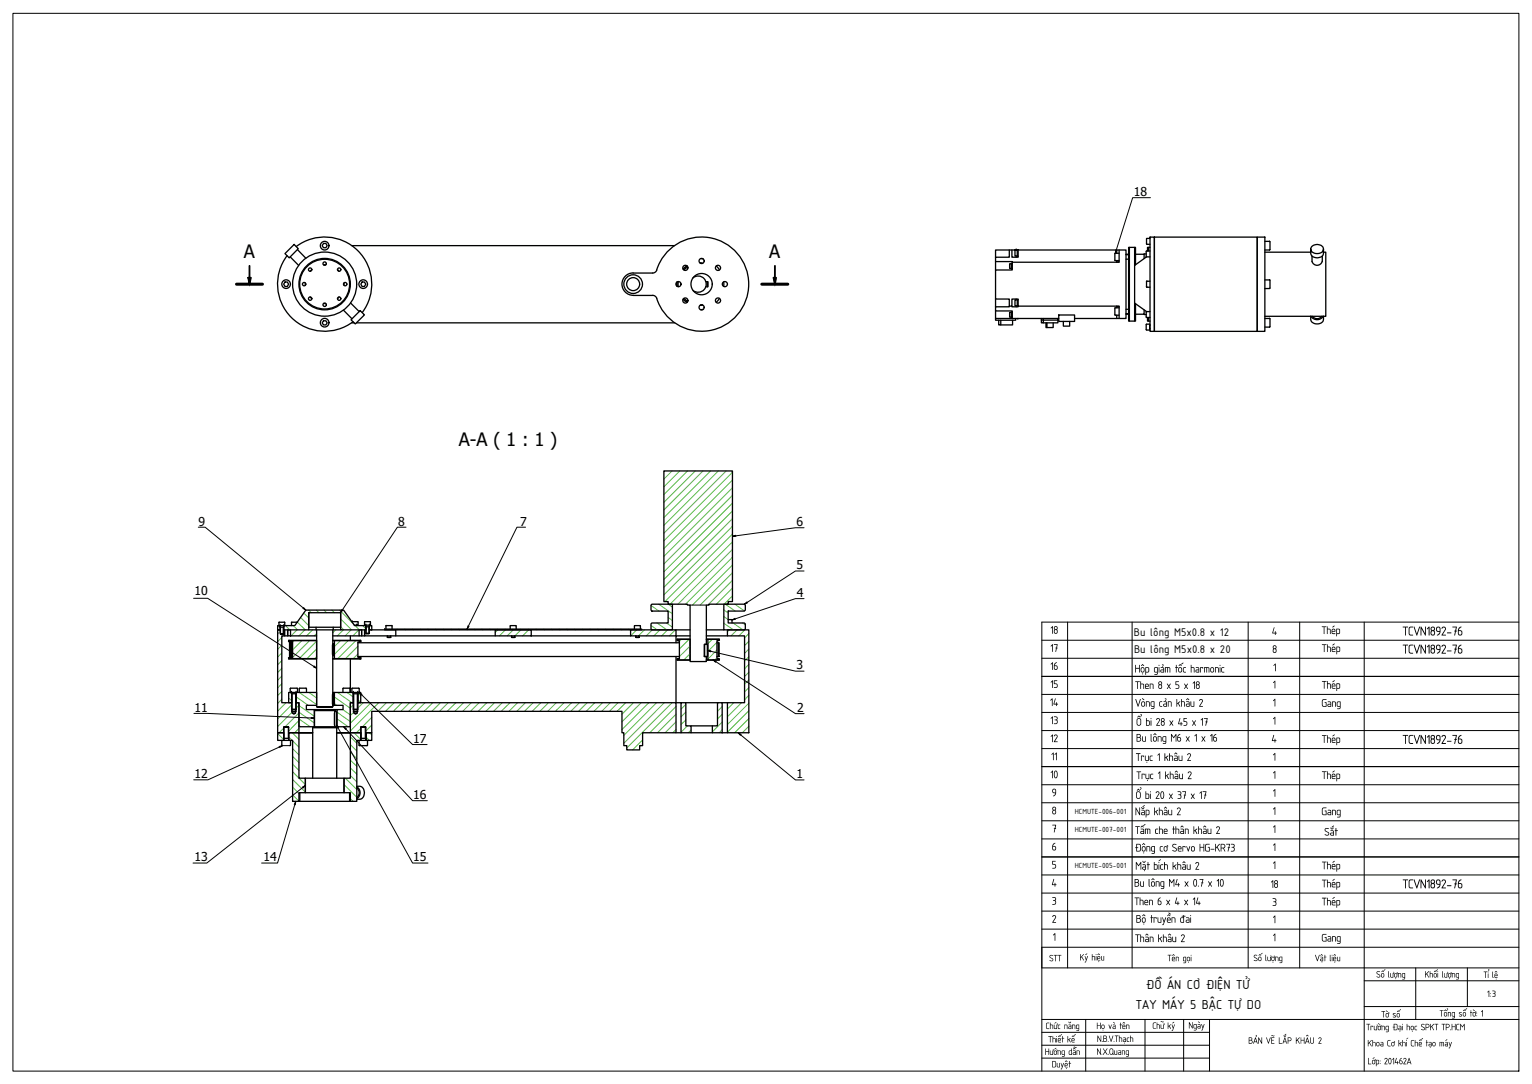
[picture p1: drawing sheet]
<svg xmlns="http://www.w3.org/2000/svg" width="594mm" height="420mm" viewBox="0 0 594 420" stroke-linecap="round" stroke-linejoin="round" font-family="sans-serif">
<path d="M96.3 107.7h1l-.6 2.5zM300 107.7h.9l-.4 2.5z" fill="#000" stroke="#000" stroke-width=".39"/>
<g fill="none" stroke="#58ba48" stroke-width=".39">
<path d="M257.6 182.5l-.2 .2M260.6 182.5l-3.2 3.2M263.6 182.5l-6.2 6.2M266.6 182.5l-9.2 9.2M269.6 182.5l-12.2 12.2M272.6 182.5l-15.2 15.2M275.6 182.5l-18.2 18.2M278.6 182.5l-21.2 21.2M281.6 182.5l-24.2 24.2M284 183l-26.6 26.6M284 189.1l-26.6 26.5M284 192l-26.6 26.6"/>
<path d="M284 195l-26.6 26.6M284 186.1l-26.6 26.5M284 198l-26.6 26.6M284 207l-26.1 26.2M284 210l-24.1 24.2M284 213l-21.1 21.2M284 219l-15.5 15.5M284 201l-26.6 26.6M284 204l-26.6 26.6M284 216l-18.2 18.2M116.6 239.4l3.1 3.1M117.8 237.6l1.9 1.9"/>
<path d="M119.7 236.5l1 1M122.7 236.5l1 1M125.7 236.5l1 1M128.7 236.5l1 1M131.7 236.5l5.5 5.5M132.1 239.9l4.2 4.2M252.4 234.7l3.1 2.2M255.5 234.2l5.2 3.7M259.1 239.4l1.6 1.1M259.1 234.2l1.6 1.1M280.7 239l1.7 1.2M280.7 236.4l1.7 1.2"/>
<path d="M281.3 234.2l3.8 2.7M284 222l-12.5 12.5M284 231l-3.2 3.2M284 225l-9.5 9.5M284 228l-6.2 6.2M285 234.2l3.7 2.6M288.6 234.2h.1M107.8 242.5l.9 .9M108.7 244.7l-1 1M109.3 247.1l-1.6 1.6M109.3 250.1l-1.6 1.6M109.3 253.1l-1.6 1.6"/>
<path d="M109.3 256l-1.6 1.7M109.3 259l-1.6 1.7M110.3 246l-.4 .5M110.7 242.5l1.7 1.6M112.3 253l.3 .3M113.7 242.5l1.7 1.6M114 248.3l-.5 .6M115.2 244.1l-2.3 2.4M115.3 241.1l3.1 3M117 248.3l-3.5 3.6M118.2 244.1l-2.3 2.4M120 248.3l-7 7"/>
<path d="M121.2 244.1l-2.4 2.4M122.8 248.5l-6.8 6.8M122.8 245.5l-1 1M122.8 251.5l-3.7 3.8M122.8 254.6l-.8 .7M130.2 244.1l-1.2 1.2M132 248.3l-2.3 2.3M132.1 242.9l1.2 1.2M133.2 244.1l-2.4 2.4M135 248.3l-5.3 5.3M136.2 244.1l-2.4 2.4M137.7 242.5l1.6 1.6"/>
<path d="M138 248.3l-7 7M138.8 250.5l-4.8 4.8M138.8 253.5l-1.8 1.8M139.2 244.1l-2.4 2.4M140.6 242.5l1.3 1.2M143.7 242.5l.5 .5M151 243.8l.3 .3M154 243.8l.3 .3M156.9 243.8l.4 .3M159.9 243.8l.3 .3M163 243.8l.3 .3M165.9 243.8l.4 .3"/>
<path d="M168.9 243.8l.4 .3M171.9 243.8l.3 .3M174.9 243.8l.3 .3M177.9 243.8l.3 .3M180.9 243.8l.3 .3M183.9 243.8l.3 .3M186.9 243.8l.3 .3M189.9 243.8l.3 .3M192.9 243.8l.3 .3M193.1 244.1l-1.1 1.1M195.9 243.8l.3 .3M196 244.1l-2.3 2.4"/>
<path d="M198.9 243.8l.3 .3M199 244.1l-2.3 2.4M201.9 243.8l.3 .3M202 244.1l-2.3 2.4M204.9 243.8l.3 .3M205 244.1l-2.3 2.4M206 246.1l-.3 .4M207.8 243.8l.4 .3M210.8 243.8l.4 .3M213.8 243.8l.3 .3M216.8 243.8l.3 .3M219.8 243.8l.3 .3"/>
<path d="M222.8 243.8l.3 .3M225.8 243.8l.3 .3M228.8 243.8l.3 .3M231.8 243.8l.3 .3M234.8 243.8l.3 .3M237.8 243.8l.3 .3M240.8 243.8l.3 .3M243.8 243.8l.3 .3M246.8 243.8l.3 .3M246.9 244.1l-2.3 2.4M249.9 244.1l-2.3 2.4M252.4 242.4l2.5 1.7"/>
<path d="M252.9 244.1l-2.3 2.4M254.8 241.5l3.8 2.6M255.9 244.1l-2.4 2.4M258.5 241.5l2.2 1.6M258.9 244.1l-2.3 2.4M261.9 244.1l-2.3 2.4M262.7 255.3l-.2 .2M264.2 247.8l-.7 .7M267.2 247.8l-3.7 3.7M267.6 250.4l-4.1 4.1M267.6 253.4l-2.4 2.4M276.2 247.8l-1.7 1.7"/>
<path d="M278 249l-3.5 3.5M278 254.9l-.8 .9M278 251.9l-3.5 3.6M278.9 248l-.2 .3M280.7 244.1h.1M280.7 241.6l3.7 2.5M282.8 244.1l-.7 .8M284.3 241.5l3.8 2.6M285.8 244.1l-2.3 2.4M288 241.5l1 .7M288.8 244.1l-2.3 2.4M290.4 245.6l-1.7 1.6"/>
<path d="M290.4 248.6l-1.7 1.6M290.4 251.6l-1.7 1.6M290.4 254.6l-1.7 1.6M290.4 257.6l-1.7 1.6M109.3 262l-1.6 1.7M109.3 265l-1.6 1.7M109.3 268l-1.6 1.7M109.3 271l-1.6 1.7M110.9 272.4l-3.2 3.2M113.1 273.2l-5.4 5.4M113.3 276l-5.6 5.6M114.8 270.1l4.7 3.3"/>
<path d="M115.9 273.3l-1.1 1.2M115.9 276.4l-5.3 5.3M115.9 279.3l-4 4M115.9 278.6l4.4 3.1M115.9 276.1l6 4.1M115.9 273.5l6 4.2M116 268.4l6.8 4.7M119.7 268.4l3.1 2.1M121.8 275l.1 .1M129.7 272.8l.9 .6M129.7 270.2l6.2 4.3M130.7 278.6l4.3 3.1"/>
<path d="M130.7 276.1l5.2 3.6M130.8 268.4l5.7 4M132.9 275l3 2.1M134.5 268.4l2.5 1.7M137 273.2l-1.1 1.2M137.2 276l-1.3 1.4M138.7 271.4l1.2 .7M138.7 268.8l1.2 .7M140.9 272.4l-2.2 2.1M143.9 272.4l-8 7.9M144.2 278l-3.6 3.7M146.9 272.4l-11 10.9"/>
<path d="M149.8 272.4l-3.3 3.3M152.8 272.4l-3.3 3.3M155.8 272.4l-3.3 3.3M158.8 272.4l-3.3 3.3M161.8 272.4l-3.3 3.3M164.8 272.4l-3.3 3.3M167.8 272.4l-3.4 3.3M170.8 272.4l-3.4 3.3M173.8 272.4l-3.4 3.3M176.8 272.4l-3.4 3.3M179.8 272.4l-3.4 3.3M182.8 272.4l-3.4 3.3"/>
<path d="M185.8 272.4l-3.4 3.3M188.8 272.4l-3.4 3.3M191.7 272.4l-3.3 3.3M194.7 272.4l-3.3 3.3M197.8 272.4l-3.4 3.3M200.7 272.4l-3.3 3.3M203.7 272.4l-3.3 3.3M206.7 272.4l-3.3 3.3M209.7 272.4l-3.4 3.3M212.7 272.4l-3.3 3.3M215.7 272.4l-3.3 3.3M218.7 272.4l-3.4 3.3"/>
<path d="M221.7 272.4l-3.4 3.3M224.7 272.4l-3.4 3.3M227.7 272.4l-3.4 3.3M230.6 272.4l-3.3 3.3M233.7 272.4l-3.4 3.3M236.7 272.4l-3.4 3.3M239.7 272.4l-3.4 3.3M242.6 272.4l-3.3 3.3M245.6 272.4l-4.4 4.4M248.6 272.4l-7.4 7.4M251.6 272.4l-10.4 10.4M254.6 272.4l-12.7 12.7"/>
<path d="M257.6 272.4l-15.7 15.7M260.6 272.4l-17.6 17.5M262.1 273.8l-10.2 10.2M262.1 276.8l-7.2 7.2M262.1 279.8l-4.1 4.2M266 273l-1.9 1.9M266 276l-1.9 1.8M266 279l-1.9 1.8M278.6 272.4l-.4 .3M280 276.9l-1.8 1.8M280 273.9l-1.8 1.8M280 279.9l-3.8 3.7"/>
<path d="M284.5 272.4l-2.4 2.4M287.5 272.4l-5.4 5.4M290.4 260.6l-1.7 1.6M290.4 263.6l-1.7 1.6M290.4 266.5l-1.7 1.7M290.4 269.5l-1.7 1.7M290.4 272.5l-8.3 8.3M290.4 275.5l-8.3 8.3M290.4 278.5l-5.5 5.5M107.7 284.3l2.3 2.4M110 282.3l-1.7 1.7M111.9 285.6l1.4 1.4"/>
<path d="M113.3 284l2.6 2.6M113.5 299.1l4.9 5M113.5 296.1l2.4 2.5M113.5 293.2l2.4 2.4M113.5 290.2l2.4 2.4M113.5 287.1l2.4 2.5M115.9 282.3l-1.6 1.7M115.9 281.2l.7 .5M130.7 281.2l.6 .5M135.9 297.6l2.5 2.5M135.9 294.6l2.5 2.5M135.9 291.6l2.5 2.4"/>
<path d="M135.9 288.6l2.5 2.5M135.9 285.6l2.5 2.5M137.3 284l2.6 2.6M139.9 282.4l-1.7 1.6M141.9 285.6l1.3 1.4M143.3 284l.9 .9M144.2 281.1l-2.3 2.2M249.2 286.8l-3.9 3.9M262.1 282.8l-1.2 1.2M266.6 281.3l-2.5 2.5M268 283l-1.1 1M280 282.8l-1.1 1.2"/>
<path d="M290.4 281.5l-2.5 2.5M113.5 308.1l2.4 2.5M113.5 305.1l2.4 2.5M113.5 302.1l4.9 4.9M133.4 307.1l.2 .2M133.4 304.1l5 4.9M133.9 301.6l4.5 4.4M135.9 309.5l1 1.1M135.9 300.6l2.5 2.5"/>
</g>
<g fill="none" stroke="#000" stroke-width=".39">
<path d="M5 5.2h584v410h-584zM446.1 76.6h-6.9l-6.7 21.6M432.7 96.8l-.2 1.4 .6-1.2M76.9 204.3h2.7l39 32.2M157.5 204.3h-3.4l-22.1 33.2M203.8 204.3h-3.3l-19.4 39.5M285.3 207.5l-1.3 .4h1.4M311.8 204.6h-3.3l-24.5 3.3M75.1 231.9h5.4l42.3 27.1M117.7 235.5l.9 1-1.2-.7M132.6 236.3l-.6 1.2 .9-1M267.6 234.5h6.3"/>
<path d="M285 239.6l-1.1 .7 1.3-.2M289.7 233.3l-1.1 .9 1.3-.6M311.8 232h-3.3l-24.6 8.3M311.8 221.3h-3.3l-19.9 12.9M108.8 243.1v2.7M109.8 243.1v2.7M110 244.1v.1M110.3 244.1v2.4M111.6 244.1v2.4M121.8 258.1l1 .9-1.2-.5M139.2 248.8h.1M140.2 244.1v2.4"/>
<path d="M141.5 244.1v2.4M142 243v2.7M143 243v2.7M150.3 246.5v.6M151.4 246.5v.6M181.5 242.5l-.4 1.3 .8-1.1M198.5 246.5v.6M199.5 246.5v.6M246.6 246.5v.6M247.7 246.5v.6M274.3 252.1l34.2 8h3.3M275.6 252.2l-1.3-.1 1.3 .5"/>
<path d="M276.5 255.8l32 20.8h3.3M277.8 256.3l-1.3-.5 1 .9M278.5 255.3h.1M404 255.1h185M404 248.2h185M439 241.1v134.1M484 241.1v134.1M529 241.1v174.1M589 241.1h-185v134.1h185M75.2 276.5h5.2l41.5 1.8M113.1 272.4v3.3M113.3 268.9v6.1"/>
<path d="M114.6 268.9v6.1M114.8 272.4v3.3M120.6 278.1l1.3 .2-1.3 .2M137 272.4v3.3M137.2 268.9v6.1M138.5 268.9v6.1M138.7 272.4v3.3M139.3 268.4l20.7 20.2h5.6M139.9 272.3l-.1 .1M140.4 269.2l-1.1-.8 .8 1.1M404 276.1h185M404 269.2h185"/>
<path d="M404 262.2h185M108.2 289.3l1.3-.3-1.1 .8M110.2 281.7v4.5M111.8 281.7v4.5M112.4 289h-2.9l-28.8 13.3h-5.6M130.4 280.9l29.6 53.6h6M131.3 282l-.9-1.1 .5 1.3M133.3 281.7l26.7 28.6h5.7M134.3 282.5l-1-.8 .7 1.1M140.1 281.7v4.5M141.6 281.7v4.5M286.2 284l22.3 18.3h3.3"/>
<path d="M287.4 284.7l-1.2-.7 .9 1M404 297.1h185M404 290.2h185M404 283.2h185M113.5 310.6h.1M114.1 311.8l.6-1.2-.2 1.4M114.7 310.6l-7.1 23.9h-6.2M117.2 305.1l1.2-.6-.9 1M118.4 304.5l-38.2 30h-5.3M404 318.1h185M404 311.2h185M404 304.2h185"/>
<path d="M404 339.1h185M404 332.1h185M404 325.2h185M404 353.1h185M404 346.2h185M404 360.1h185M549 375.2v19.9M569 375.2v14.9M589 367.2h-185v48M404 395.1h185M421 395.1v20.1M444 395.1v20.1"/>
<path d="M459 395.1v20.1M469 395.1v20.1"/>
</g>
<g fill="none" stroke="#000" stroke-width=".51">
<path d="M110.5 98.3l3.6-3.6 1.6 1.7-3.5 3.5zM111.3 99.1a18.3 18.3 0 0 0 1.7 23.9 18.3 18.3 0 0 0 23.9 1.7M112.5 99.6l3.3 3.3M114.9 95.6a18.3 18.3 0 0 1 23.9 1.6 18.3 18.3 0 0 1 1.6 24M115.4 96.8l3.2 3.3M125.4 94.4h1l.5 .8-.5 .8h-1l-.5-.8zM136.5 95.2h125.1M391.4 96.9v2.8h-5.3v1.7h6.4v.2h40.5v-.6M392.4 96.9v2.8h2.4v-2.8M394.1 99.2v.5M394.5 99.2h-.9v-2.3h.9h-8.4v2.8M394.8 99.3h-.3v-2.5l42.1 .1v26.5h-19.9"/>
<path d="M433 96.9v1.3M434 96.9v4.7h-1M434 98.2h-1.6l-.1 2.7M436.6 98.6h1.1M436.6 98.7h1.1M438 95.9v28.6M440 95.9v7M440.3 98.6h3.4v1.6M444.5 98.4l-.9 .1M444.6 97.3v2.3l-4.6 3.3v14.6l4.7 3.3h1.3M444.6 97.3h1.4M444.6 99.6h1.4"/>
<path d="M444.8 94.7h1.2M445.3 95.9v1.4M446 91.9h1.6v36.5h-1.6zM446 95.9h-1v1.4M446 92.4l-1.4 .1 .1 2.2M447.6 91.9h39.9v36.5h-39.9zM487.5 91.9h3v36.5h-3zM490.5 97.7h17.8M490.5 96.9h1.8M490.5 93.6h1.8M492.3 93.6v3.3M492.3 93.5h.1"/>
<path d="M492.3 96.9h.1M508.3 96.5a2.61 2.61 0 0 0 2.4 1.8 2.61 2.61 0 0 0 2.5-1.8 2.61 2.61 0 0 0-2.5-1.8 2.61 2.61 0 0 0-2.4 1.8 3.2 3.2 0 0 0 .5 2.8 2.98 2.98 0 0 0 4.3-.7l.1-2.1M508.8 99.2v2.1a2.05 2.05 0 0 0 1.9 1.5 2.05 2.05 0 0 0 2-1.5l.1-2.1M513.2 97.7h.9v24.9h-23.6M110.5 109.3h.9l.5 .9-.5 .8h-.9l-.5-.8zM118.4 109.7v.9M120.3 115.1l.6 .7M120.9 104.5l-.6 .7M125.4 117.6h1M125.4 102.6h1M130.9 104.5l.6 .7M131.5 115.1l-.6 .7"/>
<path d="M133.4 109.7v.9M136 117.5l3.3 3.3M140.4 109.3h.9l.5 .9-.5 .8h-.9l-.5-.8zM245.5 114.5h7.6M245.5 105.8h7.6M245.5 105.8a4.3 4.3 0 0 0-4.3 4.3 4.3 4.3 0 0 0 4.3 4.4M254.6 104.6a18.3 18.3 0 0 1 28.3-9.1 18.3 18.3 0 0 1-.4 29.7 18.3 18.3 0 0 1-28-10l-.6-.5-.8-.2M254.7 104.7l-.8 .9-.8 .2M262.5 109.4v1.5M262.6 109.3v1.6M263 109.2v1.9M264.9 116l1.5 1.2"/>
<path d="M264.9 115.9l1.6 1.2M265.2 115.6l1.5 1.2M266.4 103.1l-1.5 1.1M266.5 103.1l-1.6 1.2M266.7 103.5l-1.5 1.1M268.7 107.7a3.2 3.2 0 0 1 4.3 .3 3.2 3.2 0 0 1 0 4.3 3.2 3.2 0 0 1-4.2 .3M271.5 101.9l1 .1M271.6 102l.7 .1M271.8 100.2l.9 .2M272.3 118.2l-.7 .1M272.5 118.2l-1 .2M272.7 119.9l-.9 .1"/>
<path d="M273.7 109.2h.8v2h-.8M274.3 109.2v2zM277.8 103.1l1.2 1.5M279 115.7l-1.2 1.5M280.6 109.3v1.7M386.1 101.4v3.2M386.1 115.9v3M391.4 118.7v.2h-5.3v1.6h6.4v2.9M392.1 102.2h-.6v1.9h.6M392.4 102.2h-.3v1.9h.3M392.5 101.6v3h-6.4v11.3h5.3v2.8h1v-2.8h2.4v2.8h39.2v4.7M392.5 102.1v2"/>
<path d="M394.1 115.9v.3M394.1 118.5v.4M394.5 116.2h-.9v2.3h.9M394.8 116.2h-.3v2.4h.3v.3h-2.4v-.2M432.3 100.9l1.7 .1M433 118.7v.6M433 101.5h1M433 118.8h1M434 119.3l-1.7 .2 .1 2.6 1.6 .1M436.6 100.5h1.1M436.6 119.9h1.1M440 117.5v7"/>
<path d="M440.3 102.6v-6.7h-2.6v28.6h2.6v-6.8M444.6 111.1l1.4 .2M446 109h-1.4v2.2M490.5 111.8h1.8M490.5 108.5h1.8M492.3 108.5l.1 .1M492.3 108.5h.1M492.5 108.6l-.2 3.2M125.4 124.3h1l.5 .8-.5 .8h-1l-.5-.8zM133.2 120.3l3.3 3.3M136.5 125.1h.8M138.2 125.1h123.4"/>
<path d="M139.7 120.4l1.6 1.6-3.5 3.6-1.7-1.6zM386.1 120.5v2.9h24.5M386.1 123.4v.7h7.7v-.7M387.3 124.1v1.8h.8v-1.8M392.1 121.1h-.6v1.8h.6M392.4 121h-.3v2h.3M392.5 120.9v2.1M392.7 124.1v1.8h-4.6M394.5 123.4h.3M403.8 123.4v.7h.8v-.7M405.6 125.1v1.9h.4v-1.9M408.4 125.1v1.9h-2.4"/>
<path d="M410.2 123.4v.7h-5.6v1h-.8v-1M410.2 124.1v1h-5.6M410.6 122.1h6.1v2.5h-6.1zM412.3 124.6v1.8h2.5v-1.8M433 122.2v1.2M436.6 121.8h1.1M436.6 121.6h1.1M443.6 121.8l.1 .1M443.7 120.1v1.7h-3.4M443.8 121.9h.7M444.5 122.9l.1 .1M444.5 120.9v2"/>
<path d="M444.6 125.6v2.3M444.6 120.8l-.1 .1M444.6 125.6h1.2v2.3h-1.2M444.6 123.1h1.4M445 123.1v1.4h1M445.3 123.1v1.4M445.8 126.1h.2M445.8 127.4h.2M490.5 126.8h1.8M490.5 123.4h1.8M492.3 123.4l.1 .1M492.3 123.4h.1"/>
<path d="M492.3 126.8h.1M492.5 123.6l-.2 3.1M508.3 122.6a2.17 2.17 0 0 0 .9 2.6 2.56 2.56 0 0 0 2.9 0 2.56 2.56 0 0 0 1.1-2.6M508.3 122.6a2.86 2.86 0 0 0 4.9 0M508.8 122.6a2.39 2.39 0 0 0 3.8 0M257.4 182.5h26.6v50.7h-1.6v1h-7.5v.3h-1v15.3h-.8v4.7h.8v1.9h-6.3v-21.9h-1v-.3h-7.5v-1h-1.7zM119.7 237.6v5.5l12.4-.1M119.8 237.4l-.1 .2M131.9 237.4l.2 .2M132.1 237.6v5.5M252.4 234.5l.4-.3h7.9v9.9h-7.9l-.4-.3v-2l.4-.3h6.3v-4.6h-6.3l-.4-.4zM280.7 234.2h7.9l.4 .3v2l-.4 .4h-6.2v4.6h6.2l.4 .3v2l-.4 .3h-7.9z"/>
<path d="M108.2 241.3v1.2M108.3 241.1l-.2 .2M108.3 241.2h2M108.7 244.1h-1v39.9h2.3M108.7 245.7v-3.2v1.6h-1v-1.6h6.6l4.3-6h14.6l4.3 6h4.4v1.6h-9.8v-6.6h-12.4v6.6h-9.7v-1.6v3.2M108.7 245.7h1.3zM108.7 243.1h1.3M110 244.1h.4v2.4h-1.1v25.9h3.8M110.3 241.1l.1 1.4M110.4 246.5h1.1M111.5 244.1h1.2v2.4h-1.2zM111.9 248.2l10.9 .1v7l-10.9 .1v-.5l1.6-.1v-6l-1.6-.1z"/>
<path d="M111.9 255.4h10.9M111.9 248.2h10.9M112.3 249.1h.3v5.4h-.3zM112.6 254.5h.4M112.6 249.1h.4M112.7 246.5h10.1M113 248.8v6M113.1 241.1l-.1 1.4M113.2 241.2h2M115.1 241.1h.1M119.7 244.1h12.4M122.6 243.1v1"/>
<path d="M122.8 244.1v29.8M129 244.1v24.7M129 246.5h10.2M129 248.3h.7M129 255.3h.7M129 248.2h10.9M129 249.5h.4M129 254.1h.4M129.2 243.1v1M129.4 249.5v4.6zM135.9 246.5v1.7M135.9 255.4v13"/>
<path d="M136.5 241l2.4 .1v1.2h-1.5M138.4 242.4v.1M138.8 254.5h124.7M138.8 249.1h124.7M139.2 244.1h1.1v2.4h-1.1zM139.2 248.8h-.4v6l1.2 .1-.1 .5-.7-.1M139.3 248.8l.7-.1-.1-.5-10.2 .1v7l10.2 .1h-10.9M140.3 246.5h1.1M141.5 241h2M141.5 240.9l-.1 1.4h2.3l-.2-1.4M141.9 244.1h-.5v2.4h12.1v-2.4h-10.3M141.9 245.4h1.3l-.2 .3z"/>
<path d="M141.9 242.4v3M141.9 243h1.3M143.2 242.5h1v1.6h-1zM143.2 242.4v3M149.2 243.8h99.6v.3h-99.6zM149.6 242.6h2.4M149.7 242.6v1.2M150.2 247h1.3zM150.2 246.5v.5M151.5 246.5v.5M152 242.6v1.2M153.5 246.5h38.5"/>
<path d="M192 244.1h14v2.4h-14zM198.3 247h1.4zM198.3 246.5v.5M199.7 246.5v.5M200.1 242.6l-2.2-.1-.1 1.3M200.2 242.7v1.1M206 246.5h38.5M244.5 244.1h17.6v2.4h-17.6zM246.5 247h1.3zM246.5 246.5v.5M247.8 246.5v.5M248.3 242.6l-2.2-.1-.1 1.3"/>
<path d="M248.3 242.7v1.1M262.1 254.5v17.9h2M262.1 244.1h5.5M262.6 247.7l5 .1v8l-5 .1-.1-.5 1-.1v-7l-1-.1zM262.6 255.9h5M262.6 247.7h5M267.6 246.5h-5.5v2.6M273.9 246.5h8.2M273.9 244.1h6.8M273.9 255.9h5M273.9 247.8h.6M273.9 255.8h.6"/>
<path d="M273.9 247.7h5M274.3 249.8h-1.1v4.7h1.1M274.3 249.8v4.7zM278 254.5h.5M278 249.1h.5M278.5 249.1h.4v5.4h-.4zM278.5 255.3h-.5v-7l1-.1-.1-.5-4.4 .1v8l4.4 .1 .1-.5-.4-.1M282.1 244.1h8.3v39.9h-8.3v-11.6h6.6v-25.9h-6.6zM282.4 240.2h1.3M283.7 240.2l.2 1.3M112.7 266.7l-.2 1.7M112.7 266.7l2.6 .1 .1 1.6h7.4v5h-4v1.6h3.1v6.7v-6.3"/>
<path d="M113.1 275.7h1.7M113.1 268.9h1.7M113.3 275v1.4l.7 .4 .6-.4v-1.4M113.3 276.4h1.3M114.8 272.4h1.1v11.6h-4v3v-5.1h-1.9h1.9M114.8 274.9h-1.7h1.7v-6.5v4h1.1v9.3h5.7M115.4 268.4h-3.5v4h1.2v-4v6.5M118.8 266.9l-2.7-.1-.1 1.6M118.8 266.9v1.5M121.9 275h.4M129 273.4l.6-.1-.2-4.5v4.6h.3M129 268.4h.7"/>
<path d="M129.4 268.8a.63 .63 0 0 0-.5 .9l.1 4.2h-6.2h6.2M129.6 275h1.1M129.7 275v.2M129.9 275.4l-.3-.4h-7.3l-.4 .4h8l-.2 1.2v4.2l.2 .9M129.9 275.7h.5M133 268.4l.1-1.7 2.5 .1 .1 1.6M137 272.4h-1.1v11.6h4M137 275.7h1.7M137 268.9h1.7M137.2 275v1.4l.7 .4 .6-.4v-1.4M137.2 276.4h1.3M138.7 272.4h123.4v11.6h-12.9v5h-1.2v1.7h-5v-1.7h-1.1v-5h-.7v-8.3h-97v8.3h-2.3v3v-5.1"/>
<path d="M139.2 266.9l-2.7-.1v1.6M139.3 268.4h-9.6v5h3.3v1.6h-2.3v6.7h5.2v-9.3h1.1v-4v6.5M139.3 266.9v1.5h.6v4h-1.2v-4v6.5h-1.7h1.7M264.1 272.4h1.9v8.9h2v2.7h-3.9zM266 272.4h12.2M278.2 272.4h1.8v11.6h-3.8v-2.7h2zM280 272.4h2.1M109.3 287v1.8l.2 .2M110 281.9v5.1v-3h-2.3v3h5M110 286.2h1.9M111.9 284h4v17.6h2.5v5.7v-5.5M112.4 289l.3-.2v-1.8h.8v23.6h2.4v-3.3h20v3.3h2.5v-23.6h.8l.2 2"/>
<path d="M121.3 284h-5.4h5.4M121.3 282.1v19.5M121.6 281.7h8.6l.4 .4h-9.3zM130.2 281.7l.4-.1-.2-5.9v6h.3M130.6 282.1v19.5M135.9 284h-5.3h5.3M139.9 281.9h2h-2v5.1v-3h-4v17.6h-2.5v5.7v-5.5M139.9 286.2h2M141.9 284h2.3v3h-5M142.5 287l-.1 1.9-2.9 .1M262.1 284h2M268 284h8.2"/>
<path d="M268 281.3h8.2M280 284h2.1M115.9 310.6h20M116.3 307.3v3.3M118.4 301.6h15M135.6 307.3v3.3M138.3 304.9a2.77 2.77 0 0 1 0 4.7M138.3 305.4a2.35 2.35 0 0 1 0 3.8M138.4 304.8a2.66 2.66 0 0 1 2.8 1.6 2.66 2.66 0 0 1-.9 3.1l-1.9 .3"/>
<circle cx="125.9" cy="95.2" r="1.67"/>
<circle cx="110.9" cy="110.1" r="1.67"/>
<circle cx="117.9" cy="110.1" r=".66"/>
<circle cx="120.3" cy="115.8" r=".66"/>
<circle cx="120.3" cy="104.5" r=".66"/>
<circle cx="125.9" cy="110.1" r="12.4"/>
<circle cx="125.9" cy="110.1" r="10"/>
<circle cx="125.9" cy="118.1" r=".66"/>
<circle cx="125.9" cy="102.2" r=".66"/>
<circle cx="125.9" cy="110.1" r="9.7"/>
<circle cx="131.5" cy="104.5" r=".66"/>
<circle cx="131.5" cy="115.8" r=".66"/>
<circle cx="133.9" cy="110.1" r=".66"/>
<circle cx="140.8" cy="110.1" r="1.67"/>
<circle cx="245.5" cy="110.1" r="3.6"/>
<circle cx="245.5" cy="110.1" r="2.52"/>
<circle cx="263.1" cy="110.1" r=".99"/>
<circle cx="265.8" cy="116.5" r=".99"/>
<circle cx="265.8" cy="103.8" r=".99"/>
<circle cx="272.1" cy="110.1" r="4.1"/>
<circle cx="272.1" cy="101.2" r=".99"/>
<circle cx="272.1" cy="119.1" r=".99"/>
<circle cx="278.4" cy="116.5" r=".99"/>
<circle cx="278.4" cy="103.8" r=".99"/>
<circle cx="281.1" cy="110.1" r=".99"/>
<circle cx="125.9" cy="125.1" r="1.67"/>
</g>
<path d="M278.5 251.7l.4 .3M111.9 270.7l1.2 .8M112.4 268.4l.7 .5" fill="none" stroke="#58ba48" stroke-width=".39"/>
<g fill="#000">
<path d="M461.7 257.8h.3v.8h.8l.4 .4v1.7l-.3-.1v-1.6l-.3-.1h-.6v1.7h-.3zM465.5 258.6l1.1 .1-.2 .5-.1-.3h-.6l-.1 1.8-.2-.1zM466.9 258.7l1.5-.1 .5 .2v1.9l-.2-.1v-1.5l-.3-.2h-.3l-.1 1.8-.2-.1v-1.7h-.6v1.7h-.3zM473.7 258.7l1-.1v.3l-.8 .2v1.2l.8 .1v.3h-.7l-.4-.3zM561.1 252.2l1.7-.1v.3l-1.6 .1zM561.1 245.2l1.6-.1 .1 .3-1.6 .1zM563.2 249.9h1.8l-.3 1.5 .3 .3-.4 .1-.5 1.6-.2-.2 .3-1.4-.3-.2 .4-.2 .3-1.2h-1.3zM563.2 243h1.8l-.3 1.4 .3 .3-.4 .1-.4 1.5-.3-.1 .3-1.4-.3-.2 .4-.2 .3-1.2h-1.3zM455.9 264.1h1.3l-.2 .3h-.9v.9h.8l.4 .4v1l-.5 .3h-1l1-.3 .2-.4-.1-.7-1-.1zM456.2 271h.3v1.6l1.2-.7-.7 .6 .6 1.4-.8-1.2-.3 .3v.9h-.3zM458 271h.3v.8l.9 .1 .3 .4-.1 1.6-.2-1.6-.3-.2h-.6v1.7l-.3 .1zM458.9 278.3h1.4l-.1 .3h-1v.9h.7l.5 .6v.7l-.4 .5h-1.1l.1-.3h.8l.3-.3-.2-.8-1-.1z"/>
<path d="M459.2 265h.2l.5 .7 .7-.7-.5 1 .5 1-.7-.7-.5 .7h-.2l.5-1zM462.5 264.7l.9-.6v2.9h-.3v-2.4l-.4 .4zM461.7 271.8l.3 .2 .2 1.6h.6v-1.7h.3v2l-1.4-.2zM465 271.3l.5-.4 .9 .4v.6l-1 1.7h1v.3h-1.4l1.2-2.2-.3-.5-.8 .5zM465.6 278.9l.9-.6-.1 3-.2-.1v-2.4l-.4 .4zM466.8 278.4l1.5-.1-.2 1.4 .2 .2-.3 .1-.4 1.3-.2-.2 .3-1.1-.3-.2 .4-.1 .2-1.1h-1.1zM471.1 258.7l1.4 .1v1.9l-.2-.1v-1.5l-.3-.2h-.6v1.7l-.2 .1zM453.4 292h.3v.9h.8l.3 .3v1.7h-.2l-.2-1.7h-.7v1.6l-.3 .1zM453.6 299l.3 .1v.8l1.2 .3-.1 1.8-.4-1.8h-.7v1.7l-.3 .1zM457.4 278.4l.3 .1-.5 1.9h.6v-.5l.3-.1v.6l.5 .1-.5 .2v.6l-.3-.6h-1zM457 292.9h.3l.2 1.7h.7v-1.7h.3l-.1 2-1.3-.2zM459.8 285.5l.3-.1 .5 .8 .7-.8-.5 1 .4 1.1-.6-.8-.5 .8-.3-.1 .6-1z"/>
<path d="M460.5 292.2l.7-.3 .6 .5v.6l-1 1.6h.9l.1 .3h-1.5l1.2-2-.2-.6-.9 .4zM460.7 299.3l.5-.3 .8 .3v.8l-1 1.6h.9l.1 .3h-1.4l1.2-2.2-.3-.5-.9 .4zM462.3 279.2l.7 .8 .7-.8-.5 1 .5 1.1-.7-.8-.7 .8 .5-1.1zM463.2 285.2l.8-.7-.1 3-.1-2.5-.4 .4zM465.9 285.4l.8 .8 .5-.8 .2 .1-.6 .9 .6 1-.7-.7-.6 .8-.2-.1 .6-1zM469.3 285.1l.8-.6-.1 3-.2-.1v-2.4l-.4 .4zM561.1 287.2l1.7-.1v.3l-1.6 .1zM563.2 284.9h1.8l-.3 1.5 .3 .3-.4 .1-.5 1.6-.2-.2 .3-1.4-.3-.2 .4-.2 .3-1.2h-1.3zM453.1 313.9h.2v1.5l.3 .3h.7v-1.8h.2v2.1l-1.3-.2zM456.5 313.3l.8-.3 .5 .5v.4l-1 1.8h1v.3l-1.4-.1 1.2-2-.4-.6-.7 .4zM456.6 306.7h1l.5 .5-.3 .8 .3 1.2-.5 .5-1-.2 1.2-.3v-.8l-.9-.4 .7-.2 .2-.5zM457.3 299.9l.3 .1 .1 1.7h.7v-1.8l.3 .1v2l-1.4-.2z"/>
<path d="M458.4 306.7h1.5l-.2 1.3 .2 .3h-.3l-.3 1.4-.3-.1 .3-1.3-.3-.2 .4-.1 .2-1h-1zM461.8 307.6l.7 .8 .8-.8-.6 1.1 .5 1-.7-.8-.7 .8 .5-1zM465.1 307.3l.9-.6v3l-.3-.1v-2.4l-.4 .4zM466.4 306.7h1.4l-.2 1.3 .2 .2-.3 .1-.3 1.4-.2-.2 .2-1.2-.2-.2 .2-.1 .3-1h-1zM454.8 334.1h.2v1.6l1.2-.6-.6 .6 .6 1.4-.8-1.2-.4 .2v1l-.3-.1zM456.6 334.1l.2 .1v.8h.9l.3 .4v1.7h-.2l-.2-1.8h-.8v1.8l-.3-.1zM459.5 321.2l1.4 .2v1.9l-.3-.1-.2-1.7h-.6v1.7h-.3zM460.2 335l.3 .1 .2 1.7h.7v-1.6l.3-.2-.1 2.1-1.3-.2zM462.8 320.3l.3 .1v1.5l1.2-.7-.7 .7 .6 1.4-.8-1.2-.3 .2v.9h-.3zM463.7 334.4l.7-.3 .6 .5-1.1 2.2h1.1v.3l-1.5-.1 1.2-2-.3-.6-.8 .5zM464.6 320.3l.3 .1v.8h.9l.3 .4-.1 1.7-.2-.1-.2-1.7h-.7v1.7h-.3zM465.2 327.2h.3v1.1h1.2v-1.2h.3v2.9h-.3v-1.5h-1.2v1.5h-.3z"/>
<path d="M467.5 327.3l1.6-.2-.1 .3h-1.1l-.3 .3v1.7l.2 .3 1 .1v-1.3l-.5-.2h.8v1.7l-1.2 .1-.5-.4-.1-2zM468.3 321.2l.3 .1 .1 1.7h.7v-1.8h.3v2.1h-1.1l-.3-.3zM469.4 329.1l1.4-.1 .1 .2-1.4 .1zM471.2 327.2h.3v1.3l1.5-1.4-.9 1.2 .9 1.7h-.2l-.9-1.5-.4 .4v1.1h-.2zM471.8 320.5l.8-.2 .4 .5v.5l-1 1.7h1v.3l-1.4-.1 1.2-2.1-.5-.6-.7 .5zM475.5 327.2h1.5l-.3 1.2 .3 .2-.4 .1-.3 1.4-.2-.2 .2-1.2-.2-.2 .3-.1 .2-1zM477.3 327.1h.9l.6 .4-.3 1 .3 .9-.6 .7-.9-.2 1.1-.3v-.8l-.8-.4 .7-.2 .2-.6-1.1-.2zM454.3 355.6l1.3 .1 .2 1.9h-.3v-1.5l-.2-.2h-.7v1.7h-.3zM456.2 347.9l.3 .1-.6 1.9h.7l.2-.6 .1 .6 .5 .1-.5 .3-.1 .6-.2-.6-1-.2zM459.2 348.8l.8 .7 .7-.7-.6 1 .6 1-.7-.7-.8 .7 .6-1zM459.4 341.7l.2-.1 .5 .7 .8-.7-.6 1 .5 1.1-.7-.8-.5 .8-.2-.1 .5-1zM462.5 348.5l.9-.6v3l-.3-.2v-2.3l-.3 .3z"/>
<path d="M464.4 347.9l.3 .1-.6 1.9h.7l.2-.6 .1 .6 .5 .1v.2l-.5 .1-.1 .6-.2-.6-1-.1zM464.5 343.3h.3v.4h-.3zM465.1 340.8h1.6l-.3 1.3 .3 .1-.4 .1-.4 1.4-.2-.2 .3-1.2-.3-.1 .4-.1 .2-1.1zM468.5 341.7l.2-.1 .5 .7 .8-.7-.6 1 .6 1.1-.8-.8-.5 .8-.2-.1 .5-1zM471.9 341.3l.8-.6-.1 3-.2-.1v-2.4l-.4 .4zM561.1 343.2l1.6-.1 .1 .3-1.6 .1zM563.2 340.9l1.8 .1-.3 1.4 .3 .3-.4 .1-.4 1.5-.3-.1 .3-1.4-.3-.2 .4-.2 .3-1.2h-1.3zM410.1 370.2h1.5l-.6 .2-.1 2.2-.2-2.2zM418.9 369.8l.2 .1v1.1l1.2-1.1-.7 .9 .7 1.5-.9-1.3-.3 .3v.9l-.2 .1zM423.4 369.9h.2v.6l1 .3v1.5h-.2l-.2-1.5h-.6v1.4h-.2zM426.9 370.6h.3l.2 1.5h.5v-1.4l.3-.1v1.7l-1.2-.2zM454.6 363.1h.3v1.5l.3 .3h.6v-1.7l.3-.1v2l-1.3-.1z"/>
<path d="M458.2 362.3l.7-.1 .5 .5v.4l-1 1.8h1l-.1 .3-1.4-.1 1.2-2-.3-.6-.8 .4zM491.5 370.9l.2-.1 .1 1.4 .7 .1v-1.5h.4l-.3-.5 .3 .1-.2 2.1-1.2-.2zM494.5 370.8l1.2 .2v1.5h-.2l-.1-1.4h-.6v1.4h-.3zM515.7 370.1l.2 .1 .2 2.4-.4-.2zM518.5 370.8l.2 .2 .2 1.3h.5v-1.4h.3v1.7l-1.1-.2zM539.1 377.2l.2 .1v1.2l.8 .2v-1.4l.4-.1-.3-.5 .4 .1-.3 2.1-1.1-.2zM542.1 377.2l1.2 .2v1.5l-.4-1.5h-.6v1.5l-.2-.1zM559.2 376.4h.2l.2 2.5-.4-.4zM560 377.2h.2l.1 1.3 .7 .2v-1.5l.4-.1-.3-.4 .4 .2-.4 2-1.1-.3zM563 377.2l1.1 .1 .1 1.6h-.2l-.2-1.5h-.5v1.4h-.3zM578.8 376.6h.2l.2 2.5-.5-.4zM412.7 397.1l1.1 .2 .1 1.6-.2-.1-.1-1.4h-.7v1.4h-.2z"/>
<path d="M415.7 397.2l1.2 .1v1.6l-.3-1.5h-.6v1.4h-.3zM434.4 396.4h.3v.7l.5 .1-.5 .2-.1 1.5-.4-1.6zM436.7 397.1l1.2 .2 .1 1.5h-.3l-.1-1.4h-.7v1.4h-.2zM452.8 396.4l.3-.1v1.4l.9-.7-.5 .6 .5 1.2-.7-1-.4 1zM465.8 397l.2-.1 .4 1.2 .4-1.1h.3l-.9 2.4-.4-.1 .5-.8zM540.2 392.8l1 .1-.9 .1 .9 .7-.1 .6h-1v-.3h1l-1-.6zM548.7 397.7h.8l-.7 .3v.9l.7 .2v.2l-.9-.2zM551.2 397l.4-.2 .8 .2-1.1 .3 .2 .5 1 .7-.4 .8-1-.3 .1-.2 .5 .3 .6-.2-.1-.5-1-.6zM554.6 396.9h.2v1.1l1.1-1.1h.2l-.8 .9 .7 1.5-.8-1.3-.4 .4v.9h-.2zM556.2 396.9h1.5l-.6 .2v2.2h-.2v-2.2zM559 396.9h1.5l-.6 .2-.1 2.2-.2-.1v-2.1zM562.9 396.9h.3v.9h1v-.9h.2v2.4h-.2v-1.2h-1v1.2h-.3z"/>
<path d="M564.9 397l1-.1-.9 .4v1.6l.9 .4h-.8l-.4-.3zM565.8 392.5l.4-.2 .6 .1v.2h-.8l.9 .7-.1 .7-1-.1v-.2h.9l-.9-.7zM566.2 396.9l.9 .9 .9-.9-.1 2.4h-.2v-1.9l-.6 .8-.6-.8v1.8l-.3 .1zM570.3 391.5h.2v.8h.5l-.5 .2-.1 1.5-.1-1.5h-.3zM574.4 392l.7-.5-.1 2.5-.2-2-.3 .3zM412 401.6l.2 .7 .5 .1-.5 .1-.1 1.6-.2-1.6h-.2zM414 401.6h.2v1.3l1-.5-.5 .5 .4 1.2-.6-1-.3 .9h-.3zM414.6 411.3h.2v.7h.5l-.5 .2v1.5h-.2v-1.5h-.3l.3-.2zM417.5 407.2l1.1 .2v1.5l-.4-1.5h-.5v1.5h-.2zM432.3 401.4h1.5l-.7 .2v2.3l-.2-.1v-2.2zM432 407.1l.2 .1 .2 1.4h.6v-1.4l.2-.1v1.8l-1.2-.3zM433.9 401.4h.2v.7l1 .3v1.5l-.2-.1-.2-1.4h-.6v1.5l-.2-.1z"/>
<path d="M435 407.2l1.2 .1v1.6l-.4-1.6h-.5v1.5h-.3zM437.1 402.3l.9-.1-.8 .3v1l.7 .1v.3l-.9-.2zM438.2 401.4h.3v.7l.9 .2v1.6l-.2-.2-.1-1.3h-.6v1.4h-.3zM502.5 402.1h.3v1.1l1.2-1.1-.7 1 .7 1.4-.9-1.2-.3 .3v.9h-.3zM504.4 402.1h.2v1h1v-1h.3l-.1 2.5-.2-1.3h-1v1.2h-.2zM508.1 402.1l.2 .1v1.8l.4 .3 .6-.3v-1.9h.2v1.9l-.3 .5h-.7l-.4-.3zM511.4 402.3l.6-.2 .5 .4-.9 1.8h.8v.3l-1.2-.1 1-1.7-.2-.5-.7 .4zM539.8 410.6l.8-.5v2.4h-.2v-2l-.4 .3zM541.4 410.1l.2 .1-.4 1.6h.6l.1-.5 .1 .5 .4 .1-.4 .1v.5l-.2-.5-.9-.1zM544.4 410.2l.6-.2 .4 .5-.9 1.8h.9v.2h-1.2l.9-1.7-.2-.5-.6 .4zM547.2 403.3l1.2-.2-1.1 .5v1.4l.3 .3h.7v.3l-1.1-.3zM548.6 403.1h.3v.8h.6l.3 .3v1.4l-.4-1.5h-.5v1.5l-.3-.1z"/>
<path d="M553.2 403.1l.2 .8h.5l-.5 .2v1.5l-.3-1.5h-.2zM558.2 403.9h1.5l.3 1.7-.3-.1v-1.3l-.5-.1v1.4l-.2 .1v-1.5h-.5v1.5h-.2zM561.8 403.9l.6 1.2 .4-1.2h.2l-.8 2.5-.5-.2 .5-.7z"/>
<path d="M469.4 258.9l.6-.3 .7 .3 .1 1.2-.3 .5-.6 .1-.5-.4zM469.8 259l-.2 1.1 .6 .3 .3-.3v-.9z"/>
<path d="M473 258.6l.3 .1-.1 2-.2-.1zM473 257.7l.3 .1-.2 .3z"/>
<path d="M518.2 243.7h1l.5 .4-.1 1.3-1.1 .4-.2 .9zM518.5 244v1.4h.8v-1.3z"/>
<path d="M518.2 250.7h1.1l.4 .4-.1 1.4-1.1 .2-.1 .9h-.2zM518.5 250.9v1.5h.7l.2-1.3z"/>
<path d="M565.7 251.6l.1 1.2 .6 .2 .3-.4v-.7zM565.9 250.2l.8-.3-1 1.3 .8 .1 .6 .6-.1 1-.7 .5-.6-.2-.4-.6 .1-1.6z"/>
<path d="M565.7 244.6l.1 1.2 .7 .2 .2-.4-.1-.8zM565.7 243.4l.6-.5 .4 .1-1 1.1 1.3 .7v1l-.5 .5h-.7l-.5-.6v-1.5z"/>
<path d="M460 271.9l1.2 .1 .1 1.9-1.4-.2 .2-.9 .9-.1-.1-.5zM460.2 273.1l.1 .5h.7v-.6zM460 271.1l.6-.5 .6 .7-.6-.3-.6 .4z"/>
<path d="M463.7 258.6l1.3 .2v1.9h-1l-.4-.3 .1-.8 1-.1-.1-.6h-.9zM464 259.8v.6h.7v-.6z"/>
<path d="M463.9 266.2a.55 .55 0 0 0 1.1 0 .55 .55 0 0 0-1.1 0zM463.9 264.3l.8-.2 .5 .6-.3 .7 .3 1.1-.5 .5-.7-.1-.3-.4 .3-1.1-.3-.4zM464 264.8a.46 .46 0 0 0 .9 0 .46 .46 0 0 0-.9 0z"/>
<path d="M518.2 264.9h1.1l.4 .4v1.2l-.3 .4-.9 .1v.8h-.3zM518.5 265.2v1.5h.7l.2-1.4z"/>
<path d="M518.5 272h1.4v2.4l-.4 .4h-1l1.1-.5v-.3h-.8l-.4-.4zM518.7 272.2v1.4l.9 .1v-1.5z"/>
<path d="M455.4 292.9h.9l.3 .2v1.8l-1.3-.2 .1-.9h1l-.1-.6h-.9zM455.7 294l-.1 .6h.8v-.6zM455.4 292.2l.6-.6 .5 .8-.6-.4-.3 .4z"/>
<path d="M470.8 286v.9l.7 .2 .1-.9zM470.9 284.8l.7-.3-.8 1.2h.7l.4 .5v.9l-.5 .4-.6-.1-.3-.5v-1.3z"/>
<path d="M518.2 285.9h1.1l.4 .4v1.2l-.3 .4-.9 .1v.8h-.3zM518.5 286.2v1.5h.7l.2-1.4z"/>
<path d="M565.7 286.6l.1 1.2 .7 .2 .2-1.1zM565.7 285.4l1-.5-1 1.2 1.3 .7v1.2l-.5 .3-.7-.1-.5-.5v-1.5z"/>
<path d="M451.4 313.9h.8l.4 .3v1.8h-.9l-.4-.3 .2-.9h.9l-.1-.6h-.9zM451.6 315.1v.5l.8 .1v-.6zM451.4 313.2l.6-.5 .6 .7-.6-.3-.5 .3z"/>
<path d="M455.6 299.9h.9l.4 .3v1.8l-1.4-.2 .2-.9 .9-.1-.1-.6h-.9zM455.9 301.1v.6h.7v-.6zM455.6 299.2l.6-.5 .5 .7-.5-.4-.6 .4z"/>
<path d="M518.2 299.9l1-.1 .5 .5v1.2l-.3 .4-.9 .1-.1 .9-.2-.1zM518.5 300.1v1.6l.8-.1 .1-1.3z"/>
<path d="M518.5 314h1.4v2.4l-.5 .5-.9-.1 1.1-.5v-.3h-.8l-.4-.4zM518.7 314.3v1.3l.9 .1v-1.5z"/>
<path d="M458.6 335l1.2 .3v1.8h-1l-.4-.3 .2-.8 1-.1-.2-.6h-.7zM458.8 336.3v.5h.8v-.6zM458.5 334.3l.7-.5 .5 .7-.6-.3-.5 .4z"/>
<path d="M466.6 321.2h.9l.3 .2v1.9h-1l-.3-.3 .2-.8 .9-.1-.1-.6h-.8zM466.9 322.4l-.1 .5 .8 .1v-.6zM466.6 320.5l.6-.5 .6 .6-.6-.3-.4 .4z"/>
<path d="M473.3 327.2l1.1-.1 .6 .4 .1 .8-.5 .5 .5 1.2h-.2l-.6-1.2h-.7v1.2h-.2zM473.6 327.4v1.1h1l.3-.5-.2-.4z"/>
<path d="M518.3 334.9h.9l.5 .3v1.4l-.4 .3-.8 .1-.1 .9-.2-.1zM518.5 335.2v1.5l.8-.1 .1-1.3z"/>
<path d="M458.2 355l.9-.3 .1 .3 .6 .1-.6 .2-.2 2.4-1-.1-.4-.4 .2-1.4 1.1-.2v-.3zM458.1 355.9l-.1 1.3 .9 .2v-1.5z"/>
<path d="M460 355.6h.8l.4 .3v1.7l-.9 .1-.5-.3 .2-.8 1-.2-.1-.5h-.9zM460.1 356.8l.1 .5 .8 .1v-.7z"/>
<path d="M461.6 355.6h.3l-.1 2.1-.2-.1zM461.6 354.9a.22 .22 0 0 1 .4 0 .22 .22 0 0 1-.4 0z"/>
<path d="M463.4 341l-.4 1.6 .4 .8 .4-.4 .1-1.2-.2-.7zM463.1 340.8l.6-.1 .5 1.1-.2 1.5-.5 .4-.6-.3-.2-.8z"/>
<path d="M473.7 341l-.4 1.6 .5 .8 .3-.4 .1-1.2-.2-.7zM473.4 340.8l.7-.1 .4 1.1-.1 1.5-.6 .4-.4-.2-.4-.8z"/>
<path d="M518.2 341.9l1-.1 .5 .5v1.2l-.3 .4-.9 .1-.1 .8h-.2zM518.5 342.1v1.6h.7l.2-1.4z"/>
<path d="M518.2 348.9h1.1l.4 .3-.1 1.6-1.1 .1-.2 1zM518.5 349.2v1.4h.7l.2-1.3z"/>
<path d="M565.7 342.6l.1 1.2 .7 .2 .2-1.1zM565.7 341.4l.6-.5 .4 .1-1 1.1 .9 .2 .5 .6-.1 .9-.6 .5h-.6l-.5-.6v-1.5z"/>
<path d="M420.6 370.6h.2l.4 1.2 .4-1.2h.3l-.8 2.4h-.5l.5-.8zM420.8 370l.8-.4-.5 .6z"/>
<path d="M424.9 370.6h.3l-.1 1.7-.2-.1zM424.9 370a.2 .2 0 0 1 .4 0 .2 .2 0 0 1-.4 0z"/>
<path d="M425.8 370.9l-.1 .4h.7l-.1-.5zM425.6 370.7l.6-.2 .4 .3 .1 .8h-1v.3l.9 .2v.2l-1.1-.2zM425.5 370l.6-.4 .5 .5zM426 372.7a.17 .17 0 0 1 .3 0 .17 .17 0 0 1-.3 0z"/>
<path d="M453 363.1h.8l.4 .2 .1 1.8-1 .1-.4-.3 .1-.8 1-.2-.1-.5-.9-.1zM453.2 364.3v.5l.8 .1v-.7zM452.9 362.4l.7-.5 .5 .6-.6-.3-.3 .4z"/>
<path d="M458.9 370.9h1.1v2.1l-.4 .3h-.7l.8-.3v-.4h-.7l-.3-.3zM459.1 371.1l-.1 1.2 .7 .1v-1.3z"/>
<path d="M460.3 371.1l.4-.3 .6 .2 .2 1.1-.3 .4-.6 .1-.3-.3zM460.6 371.2l-.1 .9 .4 .3 .3-.2v-.9zM460.8 373a.18 .18 0 0 1 .3 0 .18 .18 0 0 1-.3 0z"/>
<path d="M461.7 370.9h.3v1.7l-.3-.1zM461.7 370.2h.3v.3z"/>
<path d="M493.5 373a.17 .17 0 0 1 .3 0 .17 .17 0 0 1-.3 0zM493.4 371.1l-.2 .9 .5 .3 .3-1zM493.2 371h1l-.2-.6 .5 .3-.6 1.8-.9-.3z"/>
<path d="M496.1 371l1.2-.2v2.2l-.4 .3h-.7l.8-.3v-.5l-.9-.2zM496.3 371.1v1.1l.7 .1v-1.2z"/>
<path d="M516.4 370.8l.3 .1-.1 1.7zM516.4 370.3a.2 .2 0 0 1 .4 0 .2 .2 0 0 1-.4 0z"/>
<path d="M517.2 371.2v.4h.7l-.1-.5zM517 371.1l.3-.3 .7 .2 .2 .8h-1v.4l.9 .1v.3l-1.1-.3zM517.1 370.2l.5-.4 .4 .6-.4-.3-.4 .4zM517.5 373a.17 .17 0 0 1 .3 0 .17 .17 0 0 1-.3 0z"/>
<path d="M518.5 363.1l1.4-.1v2.4l-.4 .4h-1l1-.3 .1-.5-1.2-.3zM518.7 363.3v1.3l.9 .1v-1.5z"/>
<path d="M541.1 379.3a.17 .17 0 0 1 .3 0 .17 .17 0 0 1-.3 0zM541 377.4l-.1 1 .4 .3 .3-.3v-.7zM540.7 377.4l.5-.3 .5 .3 .2-.3-.3-.3 .4 .1-.2 1.6-.3 .3-.6 .1-.2-.3z"/>
<path d="M543.7 377.3h1.2v2l-.3 .3h-.9l.9-.3v-.4h-.7l-.3-.4zM544 377.4l-.1 1.1 .7 .2v-1.3z"/>
<path d="M562 379.3a.18 .18 0 0 1 .3 0 .18 .18 0 0 1-.3 0zM561.9 377.5l-.2 .9 .5 .3 .3-.3v-.7zM561.6 377.4l.5-.3 .5 .3 .2-.3-.3-.2h.4l-.4 1.9-.9-.2z"/>
<path d="M564.6 377.4l1.2-.2v2.1l-.3 .3h-.8l.7-.2 .1-.5-.9-.2zM564.9 377.4l-.1 1.1 .7 .2v-1.3z"/>
<path d="M579.9 377.6l-.2 .5h.8l-.2-.5zM579.6 377.6l.4-.3 .7 .3v.7h-1v.3l1 .5-1.1-.3zM579.6 376.7l.5-.4 .5 .6-.5-.3-.4 .3zM580 379.5a.2 .2 0 0 1 .4 0 .2 .2 0 0 1-.4 0z"/>
<path d="M414.4 397.1l1 .3v1.5l-1.1-.2 .1-.8 .8-.1-.1-.4h-.7zM414.6 398.1v.5h.6v-.5zM414.3 396.1l.6 .3 .4-.4v.2l-.6 .4z"/>
<path d="M417.3 397.3l1.2-.1v2.1l-.4 .3-.7-.1 .7-.2 .2-.4-1-.3zM417.5 397.5v1l.8 .1v-1.2z"/>
<path d="M431.5 397.2l1.1 .1v1.6l-1.2-.3 .2-.7 .8-.1-.1-.4zM431.7 398.1v.5h.7v-.5zM431.6 396.2l.8 .5z"/>
<path d="M435.6 397.4l-.2 .4h.8l-.1-.3zM435.3 397.4l.3-.3 .7 .3 .1 .7h-1v.3l.2 .2h.8v.3l-1.1-.2zM435.3 396.5l.6-.4 .4 .6-.5-.3-.4 .3z"/>
<path d="M454.3 397.1h.3l.4 1.2 .4-1.2h.2l-.8 2.4h-.5l.5-.8zM454.6 396.5l.7-.4-.5 .6z"/>
<path d="M541.7 392.9l.4-.3 .7 .3-.2 1.4-.9-.1zM542 393l-.2 .9 .4 .3 .4-.2v-.8zM541.7 392.1l.5-.5 .5 .6zM542.6 391.6l.7-.4-.6 .6z"/>
<path d="M552.8 396.9h1.1l.4 .6-.2 .7-1 .2v.9l-.3-.1zM553.1 397.1v1l.9-.2-.1-.7z"/>
<path d="M560.6 396.9h1.2l.4 .6-.3 .7-1 .2-.1 .9-.2-.1zM560.9 397.1v1l.9-.2-.1-.8z"/>
<path d="M567.3 392.6l.4-.3 .6 .2 .2 .9-.2 .5-.5 .1-.4-.2zM567.6 392.6l-.1 .9 .5 .3 .3-.9-.3-.4zM567.4 391.7l.5-.4 .5 .5zM568.2 391.2l.7-.3-.5 .5z"/>
<path d="M571.2 391.3l.7 .5zM571.4 392.6l-.1 .9 .4 .3 .3-.3v-.7zM571.2 392.5l.4-.2 .6 .2-.2-.6 .4 .1-.1 1.6-.3 .4-.9-.3z"/>
<path d="M572.5 393.7a.2 .2 0 0 1 .4 0 .2 .2 0 0 1-.4 0zM572.5 392.7a.2 .2 0 0 1 .4 0 .2 .2 0 0 1-.4 0z"/>
<path d="M413.2 412.3l-.1 .5h.7l-.1-.5zM413 412.2l.3-.2 .6 .2 .2 .8h-1v.3l.9 .2v.2l-1.1-.2zM413 411.4l.4-.4 .5 .6-.5-.3-.4 .3zM413.3 414.2a.2 .2 0 0 1 .4 0 .2 .2 0 0 1-.4 0z"/>
<path d="M414.5 407.4l.9-.2v-.8h.3l-.1 2.5-1.1-.2zM414.8 407.4l-.1 1.1 .7 .1v-1.2z"/>
<path d="M415.9 402.6l-.2 .5h.8l-.1-.4zM415.6 402.5l.5-.2 .5 .2 .1 .8h-1v.4l1 .3-1.1-.1zM415.6 401.7l.6-.4 .4 .5-.5-.2-.4 .4zM416.4 401.3l.8-.4-.6 .5z"/>
<path d="M416.1 407.2l1 .1v1.6l-1.1-.2 .2-.7 .8-.1-.2-.5h-.7zM416.3 408.2l.1 .4h.6v-.5zM416.4 406.2l.7 .5-.5-.3-.4 .4zM416.3 405.8l.4-.1 .8 .3-.4 .2z"/>
<path d="M433.6 407.2l1.1 .1v1.6l-1.2-.3 .3-.7 .7-.1-.1-.4zM433.8 408.1v.5h.7v-.5z"/>
<path d="M435.5 402.2l1.1 .1v1.6l-1.1-.2v-.7l.9-.1v-.4zM435.8 403.2v.4h.6v-.5zM435.9 404.3a.2 .2 0 0 1 .4 0 .2 .2 0 0 1-.4 0z"/>
<path d="M436.7 407.2h1.1v2l-.4 .4h-.7l.8-.4v-.3l-.7-.1-.2-.3zM436.9 407.4l-.1 1.1 .7 .1v-1.3z"/>
<path d="M499.3 402.1h1l.5 .5-.2 .8-1 .2-.1 1zM499.6 402.3v1l.9-.2-.1-.7z"/>
<path d="M507 402.6l-.4 1.1h.7zM506.9 402.1l.8 2.5-.3-.7h-.9l-.2 .6h-.2zM506.4 401.5l.6-.4 .5 .5-.5-.2-.5 .3z"/>
<path d="M538.9 410.3l-.3 1.1 .1 .7 .3 .2 .3-1.4zM538.7 410.1h.6l.3 .8-.1 1.1-.4 .5-.5-.2-.2-.6z"/>
<path d="M542.9 411.3v.8l.6 .1 .1-.7zM542.9 410.4l.8-.3-.8 .9 1 .4v.7l-.5 .4-.8-.4z"/>
<path d="M545.4 403.9h.2l-.1 1.7-.2-.1zM545.4 402.6l.7-.3-.6 .5zM545.3 403.3a.17 .17 0 0 1 .3 0 .17 .17 0 0 1-.3 0z"/>
<path d="M546.4 410.5l-.3 1.1h.7zM546.4 410l.9 2.5-.4-.6h-.9l-.4 .6z"/>
<path d="M550.4 404.2v.4h.8l-.3-.5zM550.2 404.1l.3-.2 .7 .1 .2 .8h-1v.4l.9 .1v.3l-1.1-.3zM550.3 403.3l.5-.5 .4 .6-.4-.3-.4 .4zM551.1 402.8l.7-.4-.5 .6z"/>
<path d="M554.1 403.9l1 .1v1.6h-.8l-.4-.3 .2-.6 .8-.1v-.4l-.8-.1zM554.3 404.9v.4h.6v-.5zM554.5 405.8l.2 .4z"/>
<path d="M555.6 404.1l.7-.2 .4 .3v.9l-.3 .4-.9-.2zM555.7 404.3v.7l.5 .3 .2-.9-.3-.3z"/>
<path d="M560.4 403.9h.8l.3 .3-.1 1.4-1.1-.2 .1-.7 .8-.1v-.4l-.8-.1zM560.6 404.9v.4h.6v-.5zM560.5 403.3l.7-.4-.6 .6z"/>
<circle cx="394.1" cy="96.9" r=".25"/>
<circle cx="445.8" cy="126.1" r=".25"/>
<circle cx="445.8" cy="127.5" r=".25"/>
<circle cx="108.6" cy="242.5" r=".25"/>
<circle cx="110" cy="242.5" r=".25"/>
<circle cx="136.6" cy="241" r=".17"/>
<circle cx="138.4" cy="242.3" r=".25"/>
<circle cx="141.9" cy="242.3" r=".25"/>
<circle cx="143.3" cy="242.3" r=".25"/>
<circle cx="113" cy="268.4" r=".25"/>
<circle cx="114.8" cy="268.4" r=".25"/>
<circle cx="137" cy="268.4" r=".25"/>
<circle cx="138.7" cy="268.4" r=".25"/>
<circle cx="110" cy="287" r=".25"/>
<circle cx="112" cy="287" r=".25"/>
<circle cx="139.8" cy="287" r=".25"/>
<circle cx="141.9" cy="287" r=".25"/>
<circle cx="562.6" cy="399.2" r=".17"/>
</g>
<path d="M91.7 110.2h10.1M295.4 110.2h10.1" fill="none" stroke="#000" stroke-width="1.2"/>
<path d="M96.3 107.7h1l-.6 2.5zM96.7 103v7.2M300 107.7h.9l-.4 2.5zM300.5 103v7.2" fill="none" stroke="#000" stroke-width=".72"/>
<!-- layer: Nhap -->
<path d="M529 390.1h60M529 380.2h60M404 400.1h65M404 405.1h65M404 410.1h65" fill="none" stroke="#000" stroke-width=".39"/>
<path d="M414 241.1v134.1M504 241.1v134.1" fill="none" stroke="#000" stroke-width=".39"/>
<g font-size="7.2">
<text x="94.5" y="99.9">A</text>
<text x="298.3" y="99.9">A</text>
<text x="177.9" y="172.8">A-A ( 1 : 1 )</text>
</g>
<g font-size="5.4">
<text x="543.8" y="246.3">TCVN1892-76</text>
<text x="543.8" y="253.4">TCVN1892-76</text>
<text x="543.8" y="288.4">TCVN1892-76</text>
<text x="543.8" y="344.3">TCVN1892-76</text>
<text x="444.3" y="383.4">ĐỒ ÁN CƠ ĐIỆN TỬ</text>
<text x="440.5" y="391">TAY MÁY 5 BẬC TỰ DO</text>
</g>
<g font-size="4.7">
<text x="439.7" y="76">18</text>
<text x="77" y="203.7">9</text>
<text x="154.4" y="203.7">8</text>
<text x="201.6" y="203.8">7</text>
<text x="308.9" y="203.7">6</text>
<text x="308.8" y="220.6">5</text>
<text x="75.4" y="230.7">10</text>
<text x="309" y="231.6">4</text>
<text x="407.1" y="245.7">18</text>
<text x="512.4" y="245.8">Thép</text>
<text x="439.7" y="246.3">Bu lông M5x0.8 x 12</text>
<text x="493" y="246.1">4</text>
<text x="407.1" y="252.7">17</text>
<text x="439.8" y="253.1">Bu lông M5x0.8 x 20</text>
<text x="493.2" y="253.1">8</text>
<text x="512.5" y="252.7">Thép</text>
<text x="308.9" y="259.4">3</text>
<text x="407.1" y="259.7">16</text>
<text x="439.9" y="260.7">Hộp giảm tốc harmonic</text>
<text x="493.5" y="260.2">1</text>
<text x="407.1" y="266.7">15</text>
<text x="440.1" y="267">Then 8 x 5 x 18</text>
<text x="493.4" y="266.8">1</text>
<text x="512.5" y="267">Thép</text>
<text x="75.4" y="275.8">11</text>
<text x="309.2" y="275.8">2</text>
<text x="407" y="273.7">14</text>
<text x="440.1" y="273.9">Vòng cản khâu 2</text>
<text x="493.4" y="273.9">1</text>
<text x="512.3" y="274">Gang</text>
<text x="407.1" y="280.7">13</text>
<text x="440.5" y="281.3">Ổ bi 28 x 45 x 17</text>
<text x="493.4" y="280.8">1</text>
<text x="407.1" y="287.7">12</text>
<text x="440.5" y="287.5">Bu lông M6 x 1 x 16</text>
<text x="492.9" y="287.8">4</text>
<text x="512.5" y="288">Thép</text>
<text x="160.2" y="288">17</text>
<text x="407.4" y="294.7">11</text>
<text x="440.3" y="294.9">Trục 1 khâu 2</text>
<text x="493.4" y="294.9">1</text>
<text x="75.4" y="301.4">12</text>
<text x="308.9" y="301.7">1</text>
<text x="407.1" y="301.7">10</text>
<text x="440.6" y="302">Trục 1 khâu 2</text>
<text x="493.4" y="301.8">1</text>
<text x="512.5" y="302">Thép</text>
<text x="160.2" y="309.8">16</text>
<text x="407.7" y="308.7">9</text>
<text x="440.2" y="309.7">Ổ bi 20 x 37 x 17</text>
<text x="493.4" y="308.8">1</text>
<text x="407.7" y="315.7">8</text>
<text x="440" y="316">Nắp khâu 2</text>
<text x="493.4" y="315.8">1</text>
<text x="512.3" y="316">Gang</text>
<text x="407.7" y="322.7">7</text>
<text x="440.1" y="323.3">Tấm che thân khâu 2</text>
<text x="493.4" y="322.8">1</text>
<text x="513.3" y="323.9">Sắt</text>
<text x="407.7" y="329.7">6</text>
<text x="493.4" y="329.8">1</text>
<text x="75.4" y="333.7">13</text>
<text x="102.2" y="333.7">14</text>
<text x="160.2" y="333.6">15</text>
<text x="439.9" y="330.1">Động cơ Servo HG-KR73</text>
<text x="407.7" y="336.7">5</text>
<text x="440.2" y="337.1">Mặt bích khâu 2</text>
<text x="493.4" y="336.8">1</text>
<text x="512.5" y="337">Thép</text>
<text x="407.6" y="343.7">4</text>
<text x="439.7" y="343.7">Bu lông M4 x 0.7 x 10</text>
<text x="492.6" y="344.2">18</text>
<text x="512.5" y="344">Thép</text>
<text x="407.7" y="350.7">3</text>
<text x="439.8" y="350.9">Then 6 x 4 x 14</text>
<text x="493.2" y="351.2">3</text>
<text x="512.5" y="350.9">Thép</text>
<text x="407.7" y="357.7">2</text>
<text x="440.4" y="357.7">Bộ truyền đai</text>
<text x="493.4" y="357.8">1</text>
<text x="408" y="364.7">1</text>
<text x="440.1" y="365.2">Thân khâu 2</text>
<text x="493.4" y="364.8">1</text>
<text x="512.3" y="365">Gang</text>
</g>
<g font-size="3.9">
<text x="406.7" y="372.6">STT</text>
<text x="452.6" y="372.6">Tên gọi</text>
<text x="485.9" y="372.5">Số lượng</text>
<text x="509.8" y="372.6">Vật liệu</text>
<text x="533.5" y="378.9">Số lượng</text>
<text x="552.4" y="378.9">Khối lượng</text>
<text x="575.2" y="379.1">Tỉ lệ</text>
<text x="576.5" y="386.3">1:3</text>
<text x="535.5" y="394.4">Tờ số</text>
<text x="558.1" y="394">Tổng số tờ: 1</text>
<text x="405.4" y="398.9">Chức năng</text>
<text x="425.1" y="398.9">Họ và tên</text>
<text x="446.8" y="398.8">Chữ ký</text>
<text x="460.8" y="398.7">Ngày</text>
<text x="529.7" y="399.3">Trường Đại học SPKT TP.HCM</text>
<text x="406.4" y="404.1">Thiết kế</text>
<text x="425.3" y="403.9">N.B.V.Thạch</text>
<text x="484" y="404.6">BẢN VẼ LẮP KHÂU 2</text>
<text x="530.2" y="405.6">Khoa Cơ khí Chế tạo máy</text>
<text x="405.1" y="408.9">Hướng dẫn</text>
<text x="407.8" y="413.7">Duyệt</text>
<text x="425.2" y="408.9">N.X.Quang</text>
<text x="530.2" y="412.5">Lớp: 201462A</text>
</g>
<g font-size="3.1">
<text x="416.7" y="315.6">HCMUTE-006-001</text>
<text x="416.7" y="322.6">HCMUTE-007-001</text>
<text x="416.7" y="336.6">HCMUTE-005-001</text>
</g>
</svg>
